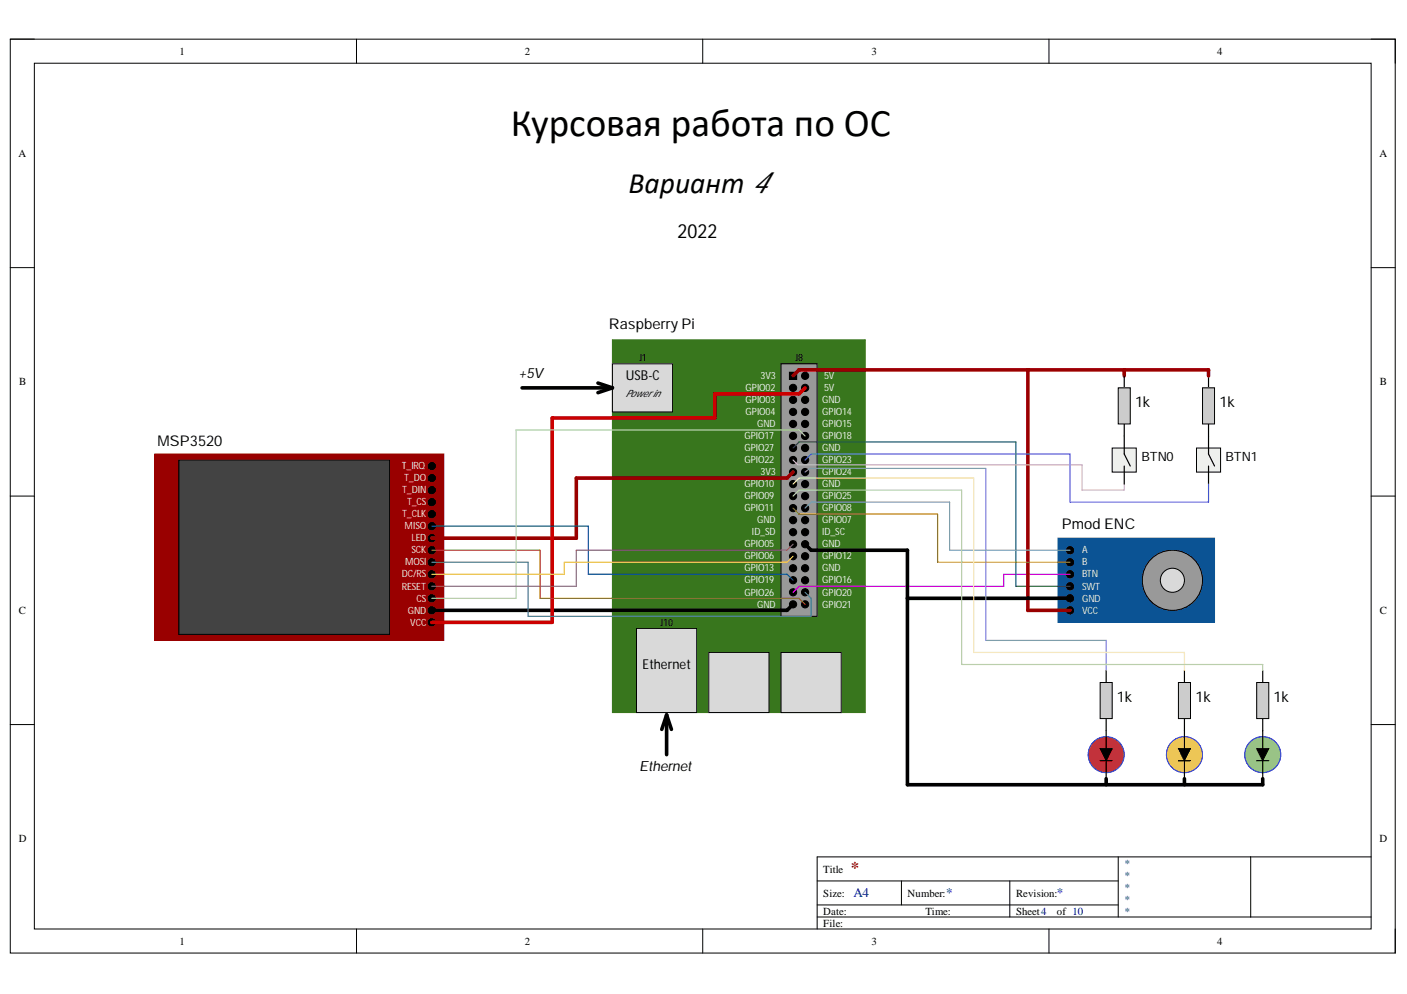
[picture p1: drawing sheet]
<svg xmlns="http://www.w3.org/2000/svg" width="297mm" height="210mm" viewBox="0 0 297 210" stroke-linecap="round" stroke-linejoin="round" font-family="sans-serif">
<path d="M2.2 8.3h292.4v193h-292.4z" fill="none" stroke="#000" stroke-width=".21"/>
<path d="M7.3 13.4h282.2v182.8h-282.2z" fill-rule="evenodd" fill="#fff"/>
<g fill="none" stroke="#000" stroke-width=".21">
<path d="M2.2 8.3h5.1M7.3 13.4h282.2v182.8h-282.2zM75.3 8.3v5M148.4 8.3v5M221.5 8.3v5.1M289.5 8.3h5.1v5.1M2.2 56.5h5.1M289.5 56.5h5.1M2.2 104.8h5.1M289.5 104.8h5.1M2.2 153h5.1M289.5 153h5.1"/>
<path d="M75.3 196.2v5.1M148.4 196.2v5.1M172.5 186h63.6M172.5 193.6h117M172.5 191.1h63.6M190.3 186v5.1M213.2 186v7.6M221.5 196.2v5.1M236.1 180.9v12.7M264 180.9v12.7M289.5 180.9h-117v15.3M294.6 196.2v5.1"/>
</g>
<path d="M129.3 71.7h53.4v78.8h-53.4z" fill-rule="evenodd" fill="#38761d"/>
<path d="M129.3 71.7h53.4v78.8h-53.4z" fill="none" stroke="#38761d" stroke-width=".21"/>
<path d="M164.9 76.8h7.6v53.4h-7.6z" fill-rule="evenodd" fill="#999"/>
<g fill="none" stroke="#000" stroke-width=".21">
<path d="M164.9 76.8h7.6v53.4h-7.6zM166.7 78.6h1.5v1.5h-1.5z"/>
<circle cx="170" cy="79.4" r=".76"/>
<circle cx="167.4" cy="84.4" r=".76"/>
<circle cx="167.4" cy="89.5" r=".76"/>
<circle cx="167.4" cy="87" r=".76"/>
<circle cx="167.4" cy="81.9" r=".76"/>
<circle cx="167.4" cy="99.7" r=".76"/>
<circle cx="167.4" cy="97.1" r=".76"/>
<circle cx="167.4" cy="94.6" r=".76"/>
<circle cx="167.4" cy="92.1" r=".76"/>
<circle cx="170" cy="84.4" r=".76"/>
<circle cx="170" cy="89.5" r=".76"/>
<circle cx="170" cy="87" r=".76"/>
<circle cx="170" cy="81.9" r=".76"/>
<circle cx="170" cy="99.7" r=".76"/>
<circle cx="170" cy="97.1" r=".76"/>
<circle cx="170" cy="94.6" r=".76"/>
<circle cx="170" cy="92.1" r=".76"/>
<circle cx="167.4" cy="117.5" r=".76"/>
<circle cx="167.4" cy="120" r=".76"/>
<circle cx="167.4" cy="112.4" r=".76"/>
<circle cx="167.4" cy="109.8" r=".76"/>
<circle cx="167.4" cy="114.9" r=".76"/>
<circle cx="167.4" cy="104.8" r=".76"/>
<circle cx="167.4" cy="107.3" r=".76"/>
<circle cx="167.4" cy="102.2" r=".76"/>
<circle cx="170" cy="117.5" r=".76"/>
<circle cx="170" cy="120" r=".76"/>
<circle cx="170" cy="112.4" r=".76"/>
<circle cx="170" cy="109.8" r=".76"/>
<circle cx="170" cy="114.9" r=".76"/>
<circle cx="170" cy="104.8" r=".76"/>
<circle cx="170" cy="107.3" r=".76"/>
<circle cx="170" cy="102.2" r=".76"/>
<circle cx="167.4" cy="122.5" r=".76"/>
<circle cx="167.4" cy="127.6" r=".76"/>
<circle cx="167.4" cy="125.1" r=".76"/>
<circle cx="170" cy="122.5" r=".76"/>
<circle cx="170" cy="125.1" r=".76"/>
<circle cx="170" cy="127.6" r=".76"/>
</g>
<g fill="#000">
<circle cx="170" cy="79.4" r=".76"/>
<circle cx="167.4" cy="84.4" r=".76"/>
<circle cx="167.4" cy="89.5" r=".76"/>
<circle cx="167.4" cy="87" r=".76"/>
<circle cx="167.4" cy="81.9" r=".76"/>
<circle cx="167.4" cy="99.7" r=".76"/>
<circle cx="167.4" cy="97.1" r=".76"/>
<circle cx="167.4" cy="94.6" r=".76"/>
<circle cx="167.4" cy="92.1" r=".76"/>
<circle cx="170" cy="84.4" r=".76"/>
<circle cx="170" cy="89.5" r=".76"/>
<circle cx="170" cy="87" r=".76"/>
<circle cx="170" cy="81.9" r=".76"/>
<circle cx="170" cy="99.7" r=".76"/>
<circle cx="170" cy="97.1" r=".76"/>
<circle cx="170" cy="94.6" r=".76"/>
<circle cx="170" cy="92.1" r=".76"/>
<circle cx="167.4" cy="117.5" r=".76"/>
<circle cx="167.4" cy="120" r=".76"/>
<circle cx="167.4" cy="112.4" r=".76"/>
<circle cx="167.4" cy="109.8" r=".76"/>
<circle cx="167.4" cy="114.9" r=".76"/>
<circle cx="167.4" cy="104.8" r=".76"/>
<circle cx="167.4" cy="107.3" r=".76"/>
<circle cx="167.4" cy="102.2" r=".76"/>
<circle cx="170" cy="117.5" r=".76"/>
<circle cx="170" cy="120" r=".76"/>
<circle cx="170" cy="112.4" r=".76"/>
<circle cx="170" cy="109.8" r=".76"/>
<circle cx="170" cy="114.9" r=".76"/>
<circle cx="170" cy="104.8" r=".76"/>
<circle cx="170" cy="107.3" r=".76"/>
<circle cx="170" cy="102.2" r=".76"/>
<circle cx="167.4" cy="122.5" r=".76"/>
<circle cx="167.4" cy="127.6" r=".76"/>
<circle cx="167.4" cy="125.1" r=".76"/>
<circle cx="170" cy="122.5" r=".76"/>
<circle cx="170" cy="125.1" r=".76"/>
<circle cx="170" cy="127.6" r=".76"/>
</g>
<path d="M166.7 78.6h1.5v1.5h-1.5z" fill-rule="evenodd" fill="#000"/>
<path d="M129.3 76.8h12.7v10.2h-12.7z" fill-rule="evenodd" fill="#d9d9d9"/>
<path d="M129.3 76.8h12.7v10.2h-12.7z" fill="none" stroke="#000" stroke-width=".21"/>
<path d="M134.4 132.7h12.7v17.8h-12.7z" fill-rule="evenodd" fill="#d9d9d9"/>
<path d="M134.4 132.7h12.7v17.8h-12.7z" fill="none" stroke="#000" stroke-width=".21"/>
<path d="M149.6 137.8h12.7v12.7h-12.7z" fill-rule="evenodd" fill="#d9d9d9"/>
<path d="M149.6 137.8h12.7v12.7h-12.7z" fill="none" stroke="#000" stroke-width=".21"/>
<path d="M164.9 137.8h12.7v12.7h-12.7z" fill-rule="evenodd" fill="#d9d9d9"/>
<path d="M164.9 137.8h12.7v12.7h-12.7z" fill="none" stroke="#000" stroke-width=".21"/>
<path d="M110.2 81.9h19.1M126.2 80.9l3.1 1M129.3 81.9l-3.1 1M140.7 151v8.4M140.7 151l-1 3M140.7 151l1 3" fill="none" stroke="#000" stroke-width=".76"/>
<path d="M32.7 95.9h61v39.3h-61z" fill-rule="evenodd" fill="#900"/>
<path d="M32.7 95.9h61v39.3h-61z" fill="none" stroke="#900" stroke-width=".21"/>
<path d="M37.8 97.1h44.5v36.9h-44.5z" fill-rule="evenodd" fill="#434343"/>
<g fill="none" stroke="#000" stroke-width=".21">
<path d="M37.8 97.1h44.5v36.9h-44.5z"/>
<circle cx="91.2" cy="98.4" r=".76"/>
<circle cx="91.2" cy="108.6" r=".76"/>
<circle cx="91.2" cy="111.1" r=".76"/>
<circle cx="91.2" cy="101" r=".76"/>
<circle cx="91.2" cy="103.5" r=".76"/>
<circle cx="91.2" cy="106" r=".76"/>
<circle cx="91.2" cy="116.2" r=".76"/>
<circle cx="91.2" cy="113.6" r=".76"/>
<circle cx="91.2" cy="118.7" r=".76"/>
<circle cx="91.2" cy="126.3" r=".76"/>
<circle cx="91.2" cy="128.9" r=".76"/>
<circle cx="91.2" cy="131.4" r=".76"/>
<circle cx="91.2" cy="121.3" r=".76"/>
<circle cx="91.2" cy="123.8" r=".76"/>
</g>
<g fill="#000">
<circle cx="91.2" cy="98.4" r=".76"/>
<circle cx="91.2" cy="108.6" r=".76"/>
<circle cx="91.2" cy="111.1" r=".76"/>
<circle cx="91.2" cy="101" r=".76"/>
<circle cx="91.2" cy="103.5" r=".76"/>
<circle cx="91.2" cy="106" r=".76"/>
<circle cx="91.2" cy="116.2" r=".76"/>
<circle cx="91.2" cy="113.6" r=".76"/>
<circle cx="91.2" cy="118.7" r=".76"/>
<circle cx="91.2" cy="126.3" r=".76"/>
<circle cx="91.2" cy="128.9" r=".76"/>
<circle cx="91.2" cy="131.4" r=".76"/>
<circle cx="91.2" cy="121.3" r=".76"/>
<circle cx="91.2" cy="123.8" r=".76"/>
</g>
<path d="M167.4 99.7l-1.2 1.3h-44.5v12.7h-30.5" fill="none" stroke="#900" stroke-width=".76"/>
<path d="M167.4 127.6l-1.2 1.3h-75" fill="none" stroke="#000" stroke-width=".76"/>
<path d="M170 81.9l-1.3 1.3h-17.8v5.1h-34.3v43.1h-25.4" fill="none" stroke="#c00" stroke-width=".76"/>
<path d="M91.2 116.2h22.8v10.1h54.7l1.3 1.3" fill="none" stroke="#b45f06" stroke-width=".25"/>
<path d="M91.2 118.7h20.3v11.5h59.7v-3.9l-1.2-1.2" fill="none" stroke="#45818e" stroke-width=".25"/>
<path d="M91.2 111.1h33v10.2h42l1.2 1.2" fill="none" stroke="#0b5394" stroke-width=".25"/>
<path d="M170 92.1l-1.3-1.3h-59.7v35.5h-17.8" fill="none" stroke="#b6d7a8" stroke-width=".25"/>
<path d="M167.4 114.9l-1.2 1.3h-44.5v7.6h-30.5" fill="none" stroke="#a64d79" stroke-width=".25"/>
<path d="M167.4 117.5l-1.2 1.2h-47.1v2.6h-27.9" fill="none" stroke="#f1c232" stroke-width=".25"/>
<path d="M223.4 113.7h33v17.7h-33z" fill-rule="evenodd" fill="#0b5394"/>
<path d="M223.4 113.7h33v17.7h-33z" fill="none" stroke="#0b5394" stroke-width=".21"/>
<g fill="#000">
<circle cx="225.9" cy="118.7" r=".76"/>
<circle cx="225.9" cy="116.2" r=".76"/>
<circle cx="225.9" cy="123.8" r=".76"/>
<circle cx="225.9" cy="128.9" r=".76"/>
<circle cx="225.9" cy="126.3" r=".76"/>
<circle cx="225.9" cy="121.3" r=".76"/>
</g>
<g fill="none" stroke="#000" stroke-width=".21">
<circle cx="225.9" cy="118.7" r=".76"/>
<circle cx="225.9" cy="116.2" r=".76"/>
<circle cx="225.9" cy="123.8" r=".76"/>
<circle cx="225.9" cy="128.9" r=".76"/>
<circle cx="225.9" cy="126.3" r=".76"/>
<circle cx="225.9" cy="121.3" r=".76"/>
</g>
<path d="M225.9 121.3h-14v2.5h-43.2l-1.3 1.3" fill="none" stroke="#f0f" stroke-width=".25"/>
<path d="M167.4 94.6l1.3-1.3h45.8v30.5h11.4" fill="none" stroke="#134f5c" stroke-width=".25"/>
<path d="M167.4 79.4l1.3-1.3h68.6v1.3M217 78.1v50.8h8.9" fill="none" stroke="#900" stroke-width=".76"/>
<path d="M170 114.9l1.2 1.3M171.2 116.2h20.4v10.1h34.3" fill="none" stroke="#000" stroke-width=".76"/>
<path d="M167.4 107.3l1.3 1.3h29.2v10.1h28" fill="none" stroke="#bf9000" stroke-width=".25"/>
<path d="M171.2 106l-1.2 1.3M171.2 106h29.3v10.2h25.4" fill="none" stroke="#76a5af" stroke-width=".25"/>
<path d="M167.4 97.1l1 1.1h60v5.3h8.9v-1.3" fill="none" stroke="#d5a6bd" stroke-width=".25"/>
<circle cx="247.5" cy="122.5" r="6.4" fill="#999"/>
<circle cx="247.5" cy="122.5" r="6.4" fill="none" stroke="#000" stroke-width=".21"/>
<circle cx="247.5" cy="122.5" r="2.54" fill="#d9d9d9"/>
<circle cx="247.5" cy="122.5" r="2.54" fill="none" stroke="#000" stroke-width=".21"/>
<path d="M234.8 94.6h5.1v5.1h-5.1z" fill-rule="evenodd" fill="#efefef"/>
<path d="M234.8 94.6h5.1v5.1h-5.1z" fill="none" stroke="#000" stroke-width=".21"/>
<path d="M237.3 79.4v2.5M237.3 89.5v6.4l1.3 2.5M237.3 98.4v3.8" fill="none" stroke="#000" stroke-width=".25"/>
<path d="M236.1 81.9h2.5v7.6h-2.5z" fill-rule="evenodd" fill="#ccc"/>
<path d="M236.1 81.9h2.5v7.6h-2.5z" fill="none" stroke="#000" stroke-width=".21"/>
<path d="M252.6 94.6h5.1v5.1h-5.1z" fill-rule="evenodd" fill="#efefef"/>
<path d="M252.6 94.6h5.1v5.1h-5.1z" fill="none" stroke="#000" stroke-width=".21"/>
<path d="M255.1 79.4v2.5M255.1 89.5v6.4l1.3 2.5M255.1 98.4v3.8" fill="none" stroke="#000" stroke-width=".25"/>
<path d="M253.9 81.9h2.5v7.6h-2.5z" fill-rule="evenodd" fill="#ccc"/>
<path d="M253.9 81.9h2.5v7.6h-2.5z" fill="none" stroke="#000" stroke-width=".21"/>
<path d="M237.3 78.1h17.8v1.3" fill="none" stroke="#900" stroke-width=".76"/>
<path d="M171.2 95.9l-1.2 1.2M171.2 95.9h54.7v10.1h29.2v-3.8" fill="none" stroke="#3c78d8" stroke-width=".25"/>
<path d="M233.5 141.6v2.5M233.5 151.7v2.6" fill="none" stroke="#000" stroke-width=".25"/>
<path d="M232.3 144.1h2.5v7.6h-2.5z" fill-rule="evenodd" fill="#ccc"/>
<path d="M232.3 144.1h2.5v7.6h-2.5z" fill="none" stroke="#000" stroke-width=".21"/>
<path d="M250.1 141.6v2.5M250.1 151.7v2.6" fill="none" stroke="#000" stroke-width=".25"/>
<path d="M248.8 144.1h2.5v7.6h-2.5z" fill-rule="evenodd" fill="#ccc"/>
<path d="M248.8 144.1h2.5v7.6h-2.5z" fill="none" stroke="#000" stroke-width=".21"/>
<path d="M266.6 141.6v2.5M266.6 151.7v2.6" fill="none" stroke="#000" stroke-width=".25"/>
<path d="M265.3 144.1h2.6v7.6h-2.6z" fill-rule="evenodd" fill="#ccc"/>
<path d="M265.3 144.1h2.6v7.6h-2.6z" fill="none" stroke="#000" stroke-width=".21"/>
<circle cx="233.5" cy="159.4" r="3.8" fill="#cc4125"/>
<circle cx="233.5" cy="159.4" r="3.8" fill="none" stroke="#00f" stroke-width=".21"/>
<path d="M232.3 158.1h2.5l-1.3 2.5z" fill="#000"/>
<path d="M232.3 158.1h2.5l-1.3 2.5z" fill="none" stroke="#000" stroke-width=".21"/>
<path d="M233.5 154.3v3.8M232.3 160.6h2.5M233.5 160.6v3.8" fill="none" stroke="#000" stroke-width=".25"/>
<circle cx="250.1" cy="159.4" r="3.8" fill="#f1c232"/>
<circle cx="250.1" cy="159.4" r="3.8" fill="none" stroke="#00f" stroke-width=".21"/>
<path d="M248.8 158.1h2.5l-1.2 2.5z" fill="#000"/>
<path d="M248.8 158.1h2.5l-1.2 2.5z" fill="none" stroke="#000" stroke-width=".21"/>
<path d="M250.1 154.3v3.8M248.8 160.6h2.5M250.1 160.6v3.8" fill="none" stroke="#000" stroke-width=".25"/>
<circle cx="266.6" cy="159.4" r="3.8" fill="#93c47d"/>
<circle cx="266.6" cy="159.4" r="3.8" fill="none" stroke="#00f" stroke-width=".21"/>
<path d="M265.3 158.1h2.6l-1.3 2.5z" fill="#000"/>
<path d="M265.3 158.1h2.6l-1.3 2.5z" fill="none" stroke="#000" stroke-width=".21"/>
<path d="M266.6 154.3v3.8M265.3 160.6h2.6M266.6 160.6v3.8" fill="none" stroke="#000" stroke-width=".25"/>
<path d="M170 99.7l1-.8h37.1v36.3h25.4v6.4" fill="none" stroke="#8e7cc3" stroke-width=".25"/>
<path d="M167.4 102.2l1.3-1.2h36.9v36.8h44.5v3.8" fill="none" stroke="#ffe599" stroke-width=".25"/>
<path d="M167.4 104.8l1.3-1.3h34.3v36.8h63.6v1.3" fill="none" stroke="#b6d7a8" stroke-width=".25"/>
<path d="M191.6 126.3v39.4h75v-1.3M233.5 164.4v1.3M250.1 164.4v1.3" fill="none" stroke="#000" stroke-width=".76"/>
<text font-size="8.3" x="107.8" y="28.8">Курсовая работа по ОС</text>
<text font-size="6.3" x="132.7" y="40.8">Вариант 4</text>
<text font-size="4.1" x="143" y="50.3">2022</text>
<text font-size="3.5" fill="#800000" x="179.6" y="184.3">*</text>
<g font-size="3.1">
<text x="128.6" y="69.5">Raspberry Pi</text>
<text x="239.6" y="86">1k</text>
<text x="257.5" y="86">1k</text>
<text x="33.2" y="94.2">MSP3520</text>
<text x="224.1" y="111.7">Pmod ENC</text>
<text x="235.8" y="148.3">1k</text>
<text x="252.4" y="148.3">1k</text>
<text x="268.9" y="148.3">1k</text>
</g>
<g font-size="3">
<text x="109.4" y="79.8">+5V</text>
<text x="134.9" y="162.9">Ethernet</text>
</g>
<g font-size="2.9">
<text x="132.1" y="80.3">USB-C</text>
<text x="135.7" y="141.3">Ethernet</text>
</g>
<g font-size="2.8" fill="#000080">
<text x="180.2" y="189.5">A4</text>
<text x="199.8" y="189.5">*</text>
<text x="223.1" y="189.5">*</text>
</g>
<g font-size="2.7">
<text x="241" y="97.3">BTN0</text>
<text x="258.7" y="97.3">BTN1</text>
</g>
<g font-size="2.3">
<text x="37.9" y="11.6">1</text>
<text x="110.8" y="11.6">2</text>
<text x="184" y="11.6">3</text>
<text x="257" y="11.6">4</text>
<text x="3.9" y="33.1">A</text>
<text x="291.2" y="33.1">A</text>
<text x="4.1" y="81.4">B</text>
<text x="291.3" y="81.4">B</text>
<text x="4" y="129.6">C</text>
<text x="291.3" y="129.6">C</text>
<text x="4" y="177.8">D</text>
<text x="291.2" y="177.8">D</text>
<text x="173.8" y="184.3">Title</text>
<text x="173.8" y="189.3">Size:</text>
<text x="191.6" y="189.3">Number:</text>
<text x="214.5" y="189.3">Revision:</text>
<text x="173.8" y="193.1">Date:</text>
<text x="173.8" y="195.7">File:</text>
<text x="195.4" y="193.1">Time:</text>
<text x="214.5" y="193.1">Sheet4</text>
<text x="223.1" y="193.1">of 10</text>
<text x="37.9" y="199.5">1</text>
<text x="110.8" y="199.5">2</text>
<text x="184" y="199.5">3</text>
<text x="257" y="199.5">4</text>
</g>
<g font-size="2.3" fill="#000080">
<text x="237.3" y="183">*</text>
<text x="237.3" y="185.5">*</text>
<text x="237.3" y="188.1">*</text>
<text x="237.3" y="190.6">*</text>
<text x="237.3" y="193.1">*</text>
</g>
<g font-size="2.1">
<text x="134.9" y="76.2">J1</text>
<text x="167.9" y="76.2">J8</text>
<text x="132" y="83.9">Powerin</text>
<text x="139.4" y="132.1">J10</text>
</g>
<g font-size="2.1" fill="#efefef">
<text x="157.4" y="82.6">GPIO02</text>
<text x="160.5" y="80">3V3</text>
<text x="174" y="80">5V</text>
<text x="174" y="82.6">5V</text>
<text x="157.4" y="85.2">GPIO03</text>
<text x="157.4" y="87.7">GPIO04</text>
<text x="173.6" y="85.2">GND</text>
<text x="173.6" y="87.7">GPIO14</text>
<text x="157.2" y="92.8">GPIO17</text>
<text x="157.2" y="95.3">GPIO27</text>
<text x="159.9" y="90.2">GND</text>
<text x="173.6" y="90.2">GPIO15</text>
<text x="173.6" y="92.8">GPIO18</text>
<text x="173.6" y="95.3">GND</text>
<text x="84.8" y="99.1">T_IRQ</text>
<text x="85.3" y="101.6">T_DO</text>
<text x="157.2" y="97.8">GPIO22</text>
<text x="160.5" y="100.4">3V3</text>
<text x="173.6" y="97.8">GPIO23</text>
<text x="173.6" y="100.4">GPIO24</text>
<text x="84.9" y="104.2">T_DIN</text>
<text x="85.9" y="106.7">T_CS</text>
<text x="157.2" y="105.4">GPIO09</text>
<text x="157.2" y="102.9">GPIO10</text>
<text x="157.2" y="108">GPIO11</text>
<text x="173.6" y="102.9">GND</text>
<text x="173.6" y="105.4">GPIO25</text>
<text x="173.6" y="108">GPIO08</text>
<text x="84.9" y="109.2">T_CLK</text>
<text x="85.4" y="111.8">MISO</text>
<text x="158.8" y="113">ID_SD</text>
<text x="159.9" y="110.5">GND</text>
<text x="173.6" y="110.5">GPIO07</text>
<text x="173.6" y="113">ID_SC</text>
<text x="85.5" y="119.4">MOSI</text>
<text x="86.9" y="116.8">SCK</text>
<text x="86.9" y="114.3">LED</text>
<text x="157.2" y="115.6">GPIO05</text>
<text x="157.2" y="118.1">GPIO06</text>
<text x="173.6" y="115.6">GND</text>
<text x="173.6" y="118.1">GPIO12</text>
<text x="228.5" y="116.8">A</text>
<text x="228.5" y="119.4">B</text>
<text x="84.8" y="124.5">RESET</text>
<text x="84.8" y="121.9">DC/RS</text>
<text x="157.2" y="120.6">GPIO13</text>
<text x="157.2" y="123.2">GPIO19</text>
<text x="157.2" y="125.8">GPIO26</text>
<text x="173.6" y="120.6">GND</text>
<text x="173.6" y="123.2">GPIO16</text>
<text x="173.6" y="125.8">GPIO20</text>
<text x="228.5" y="121.9">BTN</text>
<text x="228.5" y="124.5">SWT</text>
<text x="86.1" y="129.6">GND</text>
<text x="88" y="127.1">CS</text>
<text x="159.9" y="128.3">GND</text>
<text x="173.6" y="128.3">GPIO21</text>
<text x="228.5" y="127.1">GND</text>
<text x="228.5" y="129.6">VCC</text>
<text x="86.6" y="132.1">VCC</text>
</g>
</svg>
